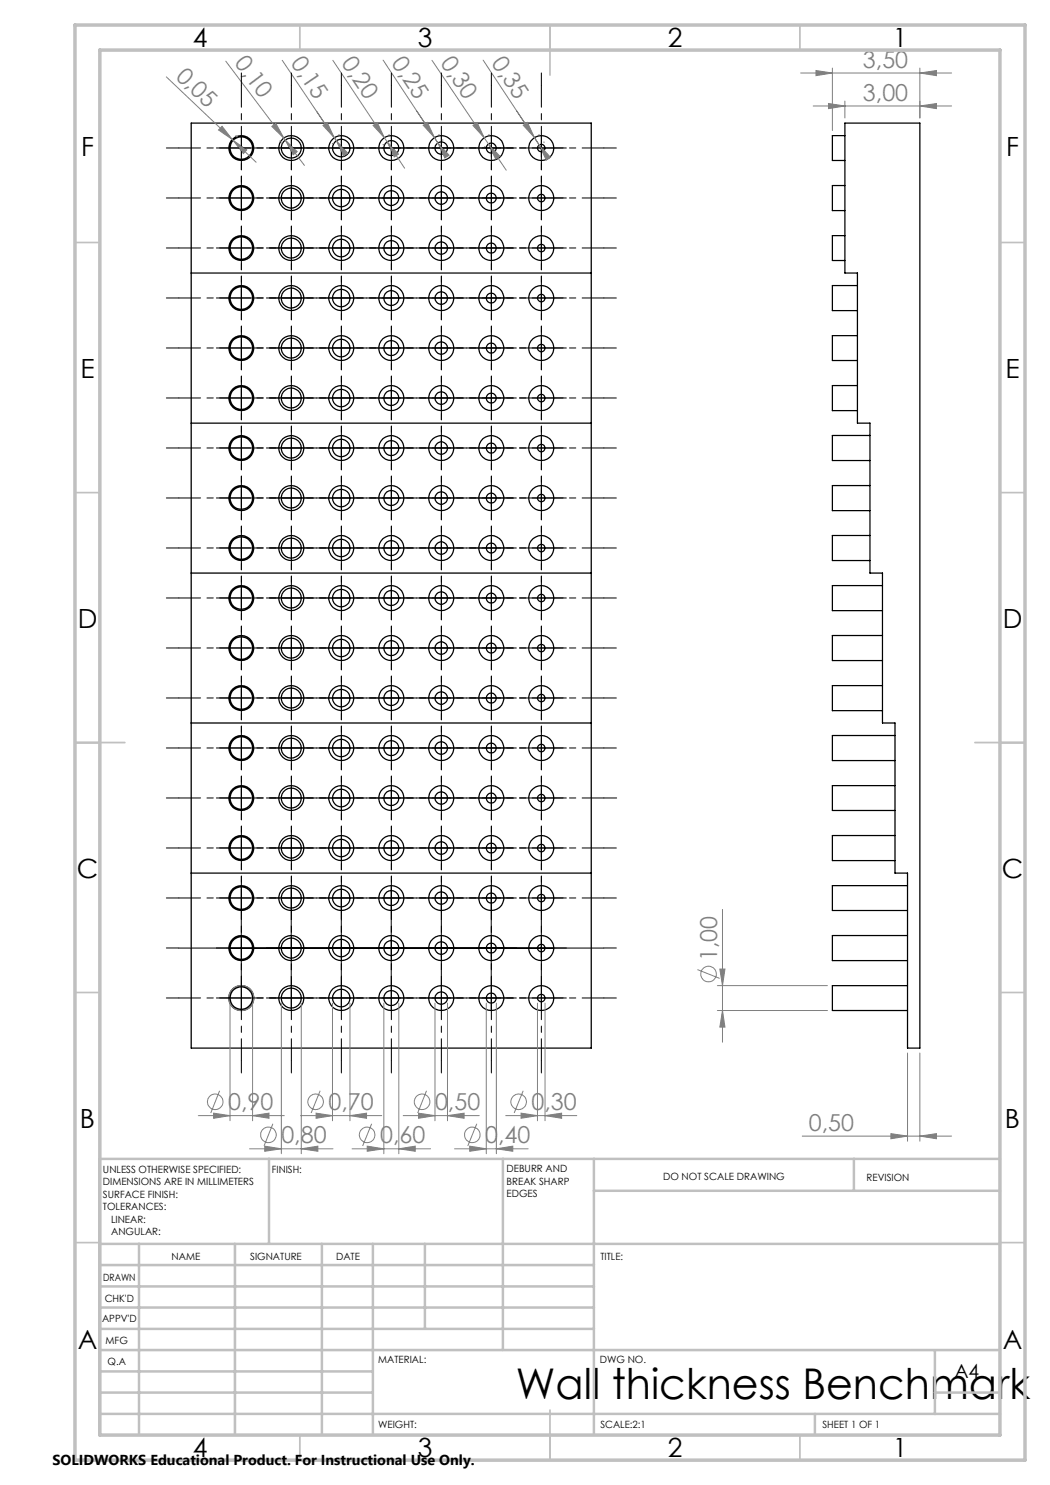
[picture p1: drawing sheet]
<svg xmlns="http://www.w3.org/2000/svg" width="210mm" height="297mm" viewBox="0 0 210 297" stroke-linecap="round" stroke-linejoin="round" font-family="sans-serif">
<g fill="none" stroke="#000" stroke-width=".25">
<path d="M38.2 24.6h80.1v185h-80.1zM169 37.1h-2.5v5h2.5M169 27.1h-2.5v5h2.5M169 24.6h15v185h-2.5v-35h-2.5v-30h-2.5v-30h-2.5v-30h-2.5v-30h-2.5zM38.2 54.6h80.1M169 47.1h-2.5v5h2.5M171.5 57.1h-5v5h5M171.5 67.1h-5v5h5M171.5 77.1h-5v5h5M38.2 84.6h80.1M174 87.1h-7.5v5h7.5M174 97.1h-7.5v5h7.5"/>
<path d="M38.2 114.6h80.1M174 107.1h-7.5v5h7.5M176.5 117.1h-10v5h10M176.5 137.1h-10v5h10M176.5 127.1h-10v5h10M38.2 144.6h80.1M179 157.1h-12.5v5h12.5M179 147.1h-12.5v5h12.5M38.2 174.6h80.1M179 167.1h-12.5v5h12.5M181.5 177.1h-15v5h15M181.5 187.1h-15v5h15"/>
<path d="M181.5 197.1h-15v5h15"/>
<circle cx="48.3" cy="29.6" r="2.49"/>
<circle cx="48.3" cy="39.6" r="2.49"/>
<circle cx="48.3" cy="39.6" r="2.26"/>
<circle cx="48.3" cy="29.6" r="2.26"/>
<circle cx="58.3" cy="29.6" r="2"/>
<circle cx="58.3" cy="39.6" r="1.99"/>
<circle cx="58.3" cy="29.6" r="2.5"/>
<circle cx="58.3" cy="39.6" r="2.5"/>
<circle cx="68.2" cy="39.6" r="1.75"/>
<circle cx="68.2" cy="29.6" r="1.75"/>
<circle cx="68.3" cy="29.6" r="2.49"/>
<circle cx="68.3" cy="39.6" r="2.49"/>
<circle cx="78.3" cy="29.6" r="1.51"/>
<circle cx="78.3" cy="39.6" r="1.5"/>
<circle cx="78.3" cy="29.6" r="2.5"/>
<circle cx="78.3" cy="39.6" r="2.5"/>
<circle cx="88.2" cy="39.6" r="1.25"/>
<circle cx="88.3" cy="39.6" r="2.5"/>
<circle cx="88.3" cy="29.6" r="2.5"/>
<circle cx="88.3" cy="29.6" r="1.24"/>
<circle cx="98.2" cy="29.6" r="2.49"/>
<circle cx="98.2" cy="39.6" r="2.49"/>
<circle cx="98.3" cy="29.6" r="1.02"/>
<circle cx="98.3" cy="39.6" r="1.01"/>
<circle cx="108.3" cy="29.6" r="2.5"/>
<circle cx="108.3" cy="39.6" r="2.5"/>
<circle cx="108.3" cy="29.6" r=".75"/>
<circle cx="108.3" cy="39.6" r=".75"/>
<circle cx="48.3" cy="59.6" r="2.49"/>
<circle cx="48.3" cy="49.6" r="2.49"/>
<circle cx="48.3" cy="59.6" r="2.26"/>
<circle cx="48.3" cy="49.6" r="2.26"/>
<circle cx="58.3" cy="49.6" r="2"/>
<circle cx="58.3" cy="59.6" r="1.99"/>
<circle cx="58.3" cy="59.6" r="2.5"/>
<circle cx="58.3" cy="49.6" r="2.5"/>
<circle cx="68.2" cy="49.6" r="1.75"/>
<circle cx="68.2" cy="59.6" r="1.74"/>
<circle cx="68.3" cy="59.6" r="2.49"/>
<circle cx="68.3" cy="49.6" r="2.49"/>
<circle cx="78.3" cy="49.6" r="1.51"/>
<circle cx="78.3" cy="59.6" r="1.5"/>
<circle cx="78.3" cy="59.6" r="2.5"/>
<circle cx="78.3" cy="49.6" r="2.5"/>
<circle cx="88.2" cy="59.6" r="1.25"/>
<circle cx="88.3" cy="49.6" r="2.5"/>
<circle cx="88.3" cy="59.6" r="2.5"/>
<circle cx="88.3" cy="49.6" r="1.24"/>
<circle cx="98.2" cy="49.6" r="2.49"/>
<circle cx="98.2" cy="59.6" r="2.49"/>
<circle cx="98.3" cy="49.6" r="1.02"/>
<circle cx="98.3" cy="59.6" r="1.01"/>
<circle cx="108.3" cy="49.6" r="2.5"/>
<circle cx="108.3" cy="59.6" r="2.5"/>
<circle cx="108.3" cy="59.6" r=".75"/>
<circle cx="108.3" cy="49.6" r=".75"/>
<circle cx="48.3" cy="79.6" r="2.49"/>
<circle cx="48.3" cy="69.6" r="2.49"/>
<circle cx="48.3" cy="79.6" r="2.26"/>
<circle cx="48.3" cy="69.6" r="2.26"/>
<circle cx="58.3" cy="69.6" r="2"/>
<circle cx="58.3" cy="79.6" r="2"/>
<circle cx="58.3" cy="69.6" r="2.5"/>
<circle cx="58.3" cy="79.6" r="2.5"/>
<circle cx="68.2" cy="69.6" r="1.75"/>
<circle cx="68.2" cy="79.6" r="1.74"/>
<circle cx="68.3" cy="79.6" r="2.49"/>
<circle cx="68.3" cy="69.6" r="2.49"/>
<circle cx="78.3" cy="79.6" r="1.51"/>
<circle cx="78.3" cy="69.6" r="1.51"/>
<circle cx="78.3" cy="79.6" r="2.5"/>
<circle cx="78.3" cy="69.6" r="2.5"/>
<circle cx="88.2" cy="79.6" r="1.25"/>
<circle cx="88.3" cy="79.6" r="2.5"/>
<circle cx="88.3" cy="69.6" r="2.5"/>
<circle cx="88.3" cy="69.6" r="1.24"/>
<circle cx="98.2" cy="79.6" r="2.49"/>
<circle cx="98.2" cy="69.6" r="2.49"/>
<circle cx="98.3" cy="79.6" r="1.01"/>
<circle cx="98.3" cy="69.6" r="1.01"/>
<circle cx="108.3" cy="79.6" r="2.5"/>
<circle cx="108.3" cy="69.6" r="2.5"/>
<circle cx="108.3" cy="79.6" r=".75"/>
<circle cx="108.3" cy="69.6" r=".74"/>
<circle cx="48.3" cy="99.6" r="2.49"/>
<circle cx="48.3" cy="89.6" r="2.49"/>
<circle cx="48.3" cy="99.6" r="2.26"/>
<circle cx="48.3" cy="89.6" r="2.25"/>
<circle cx="58.3" cy="89.6" r="2"/>
<circle cx="58.3" cy="99.6" r="2"/>
<circle cx="58.3" cy="99.6" r="2.5"/>
<circle cx="58.3" cy="89.6" r="2.5"/>
<circle cx="68.2" cy="89.6" r="1.75"/>
<circle cx="68.2" cy="99.6" r="1.74"/>
<circle cx="68.3" cy="89.6" r="2.49"/>
<circle cx="68.3" cy="99.6" r="2.49"/>
<circle cx="78.3" cy="99.6" r="1.51"/>
<circle cx="78.3" cy="89.6" r="1.51"/>
<circle cx="78.3" cy="99.6" r="2.5"/>
<circle cx="78.3" cy="89.6" r="2.5"/>
<circle cx="88.3" cy="99.6" r="2.5"/>
<circle cx="88.3" cy="89.6" r="2.5"/>
<circle cx="88.3" cy="89.6" r="1.24"/>
<circle cx="88.3" cy="99.6" r="1.24"/>
<circle cx="98.2" cy="99.6" r="2.49"/>
<circle cx="98.2" cy="89.6" r="2.49"/>
<circle cx="98.3" cy="89.6" r="1.01"/>
<circle cx="98.3" cy="99.6" r="1.01"/>
<circle cx="108.3" cy="89.6" r="2.5"/>
<circle cx="108.3" cy="99.6" r="2.5"/>
<circle cx="108.3" cy="99.6" r=".75"/>
<circle cx="108.3" cy="89.6" r=".74"/>
<circle cx="48.3" cy="119.6" r="2.5"/>
<circle cx="48.3" cy="109.6" r="2.49"/>
<circle cx="48.3" cy="119.6" r="2.26"/>
<circle cx="48.3" cy="109.6" r="2.25"/>
<circle cx="58.3" cy="109.6" r="2"/>
<circle cx="58.3" cy="119.6" r="2"/>
<circle cx="58.3" cy="119.6" r="2.51"/>
<circle cx="58.3" cy="109.6" r="2.5"/>
<circle cx="68.2" cy="109.6" r="1.75"/>
<circle cx="68.2" cy="119.6" r="1.74"/>
<circle cx="68.3" cy="119.6" r="2.5"/>
<circle cx="68.3" cy="109.6" r="2.49"/>
<circle cx="78.3" cy="119.6" r="1.51"/>
<circle cx="78.3" cy="109.6" r="1.51"/>
<circle cx="78.3" cy="119.6" r="2.51"/>
<circle cx="78.3" cy="109.6" r="2.5"/>
<circle cx="88.2" cy="119.6" r="2.51"/>
<circle cx="88.3" cy="109.6" r="2.5"/>
<circle cx="88.3" cy="109.6" r="1.24"/>
<circle cx="88.3" cy="119.6" r="1.24"/>
<circle cx="98.2" cy="119.6" r="2.5"/>
<circle cx="98.2" cy="109.6" r="2.49"/>
<circle cx="98.3" cy="119.6" r="1.01"/>
<circle cx="98.3" cy="109.6" r="1.01"/>
<circle cx="108.2" cy="119.6" r="2.51"/>
<circle cx="108.3" cy="109.6" r="2.5"/>
<circle cx="108.3" cy="119.6" r=".75"/>
<circle cx="108.3" cy="109.6" r=".74"/>
<circle cx="48.3" cy="139.6" r="2.5"/>
<circle cx="48.3" cy="129.6" r="2.49"/>
<circle cx="48.3" cy="129.6" r="2.26"/>
<circle cx="48.3" cy="139.6" r="2.26"/>
<circle cx="58.3" cy="129.6" r="2"/>
<circle cx="58.3" cy="139.6" r="2"/>
<circle cx="58.3" cy="139.6" r="2.51"/>
<circle cx="58.3" cy="129.6" r="2.5"/>
<circle cx="68.2" cy="129.6" r="1.75"/>
<circle cx="68.2" cy="139.6" r="1.74"/>
<circle cx="68.3" cy="139.6" r="2.5"/>
<circle cx="68.3" cy="129.6" r="2.49"/>
<circle cx="78.3" cy="139.6" r="1.51"/>
<circle cx="78.3" cy="129.6" r="1.51"/>
<circle cx="78.3" cy="139.6" r="2.51"/>
<circle cx="78.3" cy="129.6" r="2.5"/>
<circle cx="88.2" cy="139.6" r="2.51"/>
<circle cx="88.3" cy="129.6" r="2.5"/>
<circle cx="88.3" cy="129.6" r="1.24"/>
<circle cx="88.3" cy="139.6" r="1.24"/>
<circle cx="98.2" cy="139.6" r="2.5"/>
<circle cx="98.2" cy="129.6" r="2.49"/>
<circle cx="98.3" cy="139.6" r="1.02"/>
<circle cx="98.3" cy="129.6" r="1.01"/>
<circle cx="108.2" cy="139.6" r="2.51"/>
<circle cx="108.3" cy="129.6" r="2.5"/>
<circle cx="108.3" cy="139.6" r=".75"/>
<circle cx="108.3" cy="129.6" r=".74"/>
<circle cx="48.3" cy="149.6" r="2.49"/>
<circle cx="48.3" cy="159.6" r="2.49"/>
<circle cx="48.3" cy="149.6" r="2.26"/>
<circle cx="48.3" cy="159.6" r="2.26"/>
<circle cx="58.3" cy="159.6" r="2"/>
<circle cx="58.3" cy="149.6" r="1.99"/>
<circle cx="58.3" cy="149.6" r="2.5"/>
<circle cx="58.3" cy="159.6" r="2.5"/>
<circle cx="68.2" cy="149.6" r="1.75"/>
<circle cx="68.2" cy="159.6" r="1.75"/>
<circle cx="68.3" cy="149.6" r="2.49"/>
<circle cx="68.3" cy="159.6" r="2.49"/>
<circle cx="78.3" cy="159.6" r="1.51"/>
<circle cx="78.3" cy="149.6" r="1.51"/>
<circle cx="78.3" cy="149.6" r="2.5"/>
<circle cx="78.3" cy="159.6" r="2.5"/>
<circle cx="88.2" cy="149.6" r="1.25"/>
<circle cx="88.3" cy="149.6" r="2.5"/>
<circle cx="88.3" cy="159.6" r="2.5"/>
<circle cx="88.3" cy="159.6" r="1.24"/>
<circle cx="98.2" cy="149.6" r="2.49"/>
<circle cx="98.2" cy="159.6" r="2.49"/>
<circle cx="98.3" cy="159.6" r="1.02"/>
<circle cx="98.3" cy="149.6" r="1.01"/>
<circle cx="108.3" cy="149.6" r="2.5"/>
<circle cx="108.3" cy="159.6" r="2.5"/>
<circle cx="108.3" cy="149.6" r=".75"/>
<circle cx="108.3" cy="159.6" r=".75"/>
<circle cx="48.3" cy="179.6" r="2.49"/>
<circle cx="48.3" cy="169.6" r="2.49"/>
<circle cx="48.3" cy="169.6" r="2.26"/>
<circle cx="48.3" cy="179.6" r="2.26"/>
<circle cx="58.3" cy="179.6" r="2"/>
<circle cx="58.3" cy="169.6" r="1.99"/>
<circle cx="58.3" cy="179.6" r="2.5"/>
<circle cx="58.3" cy="169.6" r="2.5"/>
<circle cx="68.2" cy="169.6" r="1.75"/>
<circle cx="68.2" cy="179.6" r="1.75"/>
<circle cx="68.3" cy="179.6" r="2.49"/>
<circle cx="68.3" cy="169.6" r="2.49"/>
<circle cx="78.3" cy="179.6" r="1.51"/>
<circle cx="78.3" cy="169.6" r="1.5"/>
<circle cx="78.3" cy="179.6" r="2.5"/>
<circle cx="78.3" cy="169.6" r="2.5"/>
<circle cx="88.2" cy="169.6" r="1.25"/>
<circle cx="88.3" cy="179.6" r="2.5"/>
<circle cx="88.3" cy="169.6" r="2.5"/>
<circle cx="88.3" cy="179.6" r="1.24"/>
<circle cx="98.2" cy="179.6" r="2.49"/>
<circle cx="98.2" cy="169.6" r="2.49"/>
<circle cx="98.3" cy="179.6" r="1.02"/>
<circle cx="98.3" cy="169.6" r="1.01"/>
<circle cx="108.3" cy="179.6" r="2.5"/>
<circle cx="108.3" cy="169.6" r="2.5"/>
<circle cx="108.3" cy="169.6" r=".75"/>
<circle cx="108.3" cy="179.6" r=".75"/>
<circle cx="48.3" cy="189.6" r="2.49"/>
<circle cx="48.3" cy="199.6" r="2.49"/>
<circle cx="48.3" cy="189.6" r="2.26"/>
<circle cx="48.3" cy="199.6" r="2.26"/>
<circle cx="58.3" cy="199.6" r="2"/>
<circle cx="58.3" cy="189.6" r="1.99"/>
<circle cx="58.3" cy="189.6" r="2.5"/>
<circle cx="58.3" cy="199.6" r="2.5"/>
<circle cx="68.2" cy="199.6" r="1.75"/>
<circle cx="68.2" cy="189.6" r="1.74"/>
<circle cx="68.3" cy="189.6" r="2.49"/>
<circle cx="68.3" cy="199.6" r="2.49"/>
<circle cx="78.3" cy="199.6" r="1.51"/>
<circle cx="78.3" cy="189.6" r="1.5"/>
<circle cx="78.3" cy="189.6" r="2.5"/>
<circle cx="78.3" cy="199.6" r="2.5"/>
<circle cx="88.2" cy="189.6" r="1.25"/>
<circle cx="88.3" cy="189.6" r="2.5"/>
<circle cx="88.3" cy="199.6" r="2.5"/>
<circle cx="88.3" cy="199.6" r="1.24"/>
<circle cx="98.2" cy="189.6" r="2.49"/>
<circle cx="98.2" cy="199.6" r="2.49"/>
<circle cx="98.3" cy="199.6" r="1.02"/>
<circle cx="98.3" cy="189.6" r="1.01"/>
<circle cx="108.3" cy="189.6" r="2.5"/>
<circle cx="108.3" cy="199.6" r="2.5"/>
<circle cx="108.3" cy="189.6" r=".75"/>
<circle cx="108.3" cy="199.6" r=".74"/>
</g>
<g fill="none" stroke="#808080" stroke-width=".2">
<path d="M33.3 15.4l13.2 12.5M45.2 12.2l11.6 15.4M56.4 12.1l10.9 16M66.6 12.1l10.3 15.4M76.6 12l11 16.6M86.4 12.1l10.4 15.4M96.6 12l11.2 17M160.1 14.6h30.2M163.2 14.1l3.3 .5-3.3 .5zM166.5 13.6v12.5M184 14.6l3.3-.5v1zM184 13.6v10"/>
<path d="M44.4 25.3l2.1 2.6-2.8-1.9zM46.5 27.9l.1 .2M46.6 28.1l2.8 1.9-.7 .7zM46.6 28.1l4.6 4.4M47.1 27.2h.1M47.3 27.3h.1M54.4 25.3l.8-.6 1.6 2.9zM56 28.2h.1M56.3 28.6h.1M56.8 27.6l.2 .4M57 28l2.4 2.3-.8 .7zM57 28l3.9 5.1"/>
<path d="M63.3 22.3l3.6 5.2M64.6 25.1l.8-.6 1.5 3zM66.5 28.7h.1M66.9 27.5l.4 .6M67.3 28.1l2.2 2.5-.8 .6zM67.7 27h.1M74.6 25.1l.9-.6 1.4 3zM76.6 28.9h.1M76.9 27.5l.5 .9M77.4 28.4l2.3 2.4-.9 .6zM77.4 28.4l3.5 5.3M77.7 27h.1"/>
<path d="M83.4 22.2l3.5 5.3M84.6 25l.9-.5 1.4 3zM86.9 27.5l.7 1.1M87.6 28.6l2.2 2.4-.8 .6zM87.7 27h.1M88.4 28h.1M94.6 25.1l.8-.6 1.4 3zM96.8 27.5l.9 1.3M96.9 29.3h.1M97.7 28.8l2.3 2.5-.9 .5zM97.7 28.8l3.5 5.2M97.7 27h.1"/>
<path d="M103.4 22.2l3.5 5.3M104.6 25l.9-.5 1.4 3zM106.9 27.5l.9 1.5M107.7 27h.1M107.8 29l2.3 2.5-.8 .5zM108.7 28.4h.1M162.6 21.2h27.7M165.7 20.7l3.3 .5-3.3 .5zM169 20.2v3.4M184 21.2l3.3-.5v1zM139.5 193.9l4.4 1.8M143.5 197.1h22"/>
<path d="M144 193.8h1l-.5 3.3zM144.5 181.9v26.6M43.9 218.2l-1.7 4.4M46 200.6v23.6M50.5 200.6v23.6M56.3 200.6v30.1M60.3 200.6v30.1M64 218.2l-1.8 4.4M66.5 200.6v23.6M70 200.6v23.6M76.8 200.6v30.1M79.8 200.6v30.1"/>
<path d="M85.3 218.2l-1.8 4.4M87 200.6v23.6M89.5 200.6v23.6M97.3 200.6v30.1M99.3 200.6v30.1M104.6 218.2l-1.8 4.4M107.5 200.6v23.6M109 200.6v23.6M143.5 202.1h22M144.5 202.1l.5 3.3h-1zM181.5 210.6v17.6M184 210.6v17.6"/>
<path d="M39.7 223.1h17.2M42.7 222.6l3.3 .5-3.3 .6zM49.9 229.8h16.7M50.5 223.1l3.3-.5v1.1zM53 229.2l3.3 .6-3.3 .5zM54.6 224.8l-1.8 4.4M60.1 223.1h16.2M60.3 229.8l3.3-.6v1.1zM63.2 222.6l3.3 .5-3.3 .6zM70 223.1l3.3-.5v1.1zM70.4 229.8h15.7M73.4 229.2l3.4 .6-3.4 .5z"/>
<path d="M74.3 224.8l-1.8 4.4M79.8 229.8l3.2-.6v1.1zM80.6 223.1h15.2M83.7 222.6l3.3 .5-3.3 .6zM89.5 223.1l3.3-.5v1.1zM90.9 229.8h14.7M93.9 229.2l3.4 .6-3.4 .5zM95.4 224.8l-1.8 4.4M99.3 229.8l3.3-.6v1.1zM101.1 223.1h14.3M104.2 222.6l3.3 .5-3.3 .6zM109 223.1l3.3-.5v1.1z"/>
<path d="M160.4 227.2h29.9M178.2 226.7l3.3 .5-3.3 .5zM184 227.2l3.3-.5v1z"/>
<circle cx="141.7" cy="194.8" r="1.55"/>
<circle cx="43" cy="220.4" r="1.55"/>
<circle cx="53.7" cy="227" r="1.55"/>
<circle cx="63.1" cy="220.4" r="1.55"/>
<circle cx="73.4" cy="227" r="1.55"/>
<circle cx="84.4" cy="220.4" r="1.55"/>
<circle cx="94.5" cy="227" r="1.55"/>
<circle cx="103.8" cy="220.4" r="1.55"/>
</g>
<circle cx="48.3" cy="199.6" r="2.49" fill="none" stroke="#808080" stroke-width=".25"/>
<g fill="none" stroke="#c0c0c0" stroke-width=".35">
<path d="M60 5v5M110 5v10M160 5v5M15 48.5h5M200 48.5h5M15 98.5h5M200 98.5h5M15 148.5h10M195 148.5h10M15 198.5h5M200 198.5h5M15 248.5h5"/>
<path d="M200 248.5h5M60 287v5M110 282v10M160 287v5"/>
</g>
<g fill="none" stroke="#c0c0c0" stroke-width=".5">
<path d="M53.8 231.8v17M100.6 231.8v38.2M118.8 231.8v55.2M118.8 238.2h81.2M170.8 231.8v6.4M200 231.8h-180v55.2M20 248.8h180M20 257.3h98.8M20 253h98.8M27.8 248.8v38.2M47 248.8v38.2M64.4 248.8v38.2"/>
<path d="M74.6 248.8v38.2M85 248.8v17M20 265.8h98.8M20 261.5h98.8M20 278.5h54.6M20 274.3h54.6M20 270h180M187 278.5h13M187 270v12.8M20 282.8h180M163 282.8v4.2"/>
</g>
<path d="M15 5h190v287h-190zM20 10h180v277h-180z" fill="none" stroke="#c0c0c0" stroke-width=".7"/>
<g fill="none" stroke="#000" stroke-width=".2" stroke-dasharray="15.2 1.3 1.3 1.3">
<path d="M48.3 17.1v-2.5M58.3 17.1v-2.5M68.3 17.1v-2.5M78.3 17.1v-2.5M88.3 17.1v-2.5M98.3 17.1v-2.5M108.3 17.1v-2.5M35.8 39.6h-2.5M35.8 29.6h-2.5M45.8 39.6h-2.5M45.8 29.6h-2.5M55.8 39.6h-2.5"/>
<path d="M55.8 29.6h-2.5M60.8 39.6h2.5M60.8 29.6h2.5M65.8 39.6h-2.5M65.8 29.6h-2.5M70.8 39.6h2.5M70.8 29.6h2.5M75.8 39.6h-2.5M75.8 29.6h-2.5M80.8 39.6h2.5M80.8 29.6h2.5M85.8 39.6h-2.5"/>
<path d="M85.8 29.6h-2.5M90.8 39.6h2.5M90.8 29.6h2.5M95.8 39.6h-2.5M95.8 29.6h-2.5M100.8 39.6h2.5M100.8 29.6h2.5M110.8 39.6h2.5M110.8 29.6h2.5M120.8 39.6h2.5M120.8 29.6h2.5M35.8 59.6h-2.5"/>
<path d="M35.8 49.6h-2.5M45.8 59.6h-2.5M45.8 49.6h-2.5M55.8 59.6h-2.5M55.8 49.6h-2.5M60.8 59.6h2.5M60.8 49.6h2.5M65.8 59.6h-2.5M65.8 49.6h-2.5M70.8 59.6h2.5M70.8 49.6h2.5M75.8 59.6h-2.5"/>
<path d="M75.8 49.6h-2.5M80.8 59.6h2.5M80.8 49.6h2.5M85.8 59.6h-2.5M85.8 49.6h-2.5M90.8 59.6h2.5M90.8 49.6h2.5M95.8 59.6h-2.5M95.8 49.6h-2.5M100.8 59.6h2.5M100.8 49.6h2.5M110.8 59.6h2.5"/>
<path d="M110.8 49.6h2.5M120.8 59.6h2.5M120.8 49.6h2.5M35.8 79.6h-2.5M35.8 69.6h-2.5M45.8 79.6h-2.5M45.8 69.6h-2.5M55.8 79.6h-2.5M55.8 69.6h-2.5M60.8 79.6h2.5M60.8 69.6h2.5M65.8 79.6h-2.5"/>
<path d="M65.8 69.6h-2.5M70.8 79.6h2.5M70.8 69.6h2.5M75.8 79.6h-2.5M75.8 69.6h-2.5M80.8 79.6h2.5M80.8 69.6h2.5M85.8 79.6h-2.5M85.8 69.6h-2.5M90.8 79.6h2.5M90.8 69.6h2.5M95.8 79.6h-2.5"/>
<path d="M95.8 69.6h-2.5M100.8 79.6h2.5M100.8 69.6h2.5M110.8 79.6h2.5M110.8 69.6h2.5M120.8 79.6h2.5M120.8 69.6h2.5M35.8 99.6h-2.5M35.8 89.6h-2.5M45.8 99.6h-2.5M45.8 89.6h-2.5M55.8 99.6h-2.5"/>
<path d="M55.8 89.6h-2.5M60.8 99.6h2.5M60.8 89.6h2.5M65.8 99.6h-2.5M65.8 89.6h-2.5M70.8 99.6h2.5M70.8 89.6h2.5M75.8 99.6h-2.5M75.8 89.6h-2.5M80.8 99.6h2.5M80.8 89.6h2.5M85.8 99.6h-2.5"/>
<path d="M85.8 89.6h-2.5M90.8 99.6h2.5M90.8 89.6h2.5M95.8 99.6h-2.5M95.8 89.6h-2.5M100.8 99.6h2.5M100.8 89.6h2.5M110.8 99.6h2.5M110.8 89.6h2.5M120.8 99.6h2.5M120.8 89.6h2.5M35.8 119.6h-2.5"/>
<path d="M35.8 109.6h-2.5M45.8 119.6h-2.5M45.8 109.6h-2.5M55.8 119.6h-2.5M55.8 109.6h-2.5M60.8 119.6h2.5M60.8 109.6h2.5M65.8 119.6h-2.5M65.8 109.6h-2.5M70.8 119.6h2.5M70.8 109.6h2.5M75.8 119.6h-2.5"/>
<path d="M75.8 109.6h-2.5M80.8 119.6h2.5M80.8 109.6h2.5M85.8 119.6h-2.5M85.8 109.6h-2.5M90.8 119.6h2.5M90.8 109.6h2.5M95.8 119.6h-2.5M95.8 109.6h-2.5M100.8 119.6h2.5M100.8 109.6h2.5M110.8 119.6h2.5"/>
<path d="M110.8 109.6h2.5M120.8 119.6h2.5M120.8 109.6h2.5M35.8 139.6h-2.5M35.8 129.6h-2.5M45.8 139.6h-2.5M45.8 129.6h-2.5M55.8 139.6h-2.5M55.8 129.6h-2.5M60.8 139.6h2.5M60.8 129.6h2.5M65.8 139.6h-2.5"/>
<path d="M65.8 129.6h-2.5M70.8 139.6h2.5M70.8 129.6h2.5M75.8 139.6h-2.5M75.8 129.6h-2.5M80.8 139.6h2.5M80.8 129.6h2.5M85.8 139.6h-2.5M85.8 129.6h-2.5M90.8 139.6h2.5M90.8 129.6h2.5M95.8 139.6h-2.5"/>
<path d="M95.8 129.6h-2.5M100.8 139.6h2.5M100.8 129.6h2.5M110.8 139.6h2.5M110.8 129.6h2.5M120.8 139.6h2.5M120.8 129.6h2.5M35.8 159.6h-2.5M35.8 149.6h-2.5M45.8 159.6h-2.5M45.8 149.6h-2.5M55.8 159.6h-2.5"/>
<path d="M55.8 149.6h-2.5M60.8 159.6h2.5M60.8 149.6h2.5M65.8 159.6h-2.5M65.8 149.6h-2.5M70.8 159.6h2.5M70.8 149.6h2.5M75.8 159.6h-2.5M75.8 149.6h-2.5M80.8 159.6h2.5M80.8 149.6h2.5M85.8 159.6h-2.5"/>
<path d="M85.8 149.6h-2.5M90.8 159.6h2.5M90.8 149.6h2.5M95.8 159.6h-2.5M95.8 149.6h-2.5M100.8 159.6h2.5M100.8 149.6h2.5M110.8 159.6h2.5M110.8 149.6h2.5M120.8 159.6h2.5M120.8 149.6h2.5M35.8 179.6h-2.5"/>
<path d="M35.8 169.6h-2.5M45.8 179.6h-2.5M45.8 169.6h-2.5M55.8 179.6h-2.5M55.8 169.6h-2.5M60.8 179.6h2.5M60.8 169.6h2.5M65.8 179.6h-2.5M65.8 169.6h-2.5M70.8 179.6h2.5M70.8 169.6h2.5M75.8 179.6h-2.5"/>
<path d="M75.8 169.6h-2.5M80.8 179.6h2.5M80.8 169.6h2.5M85.8 179.6h-2.5M85.8 169.6h-2.5M90.8 179.6h2.5M90.8 169.6h2.5M95.8 179.6h-2.5M95.8 169.6h-2.5M100.8 179.6h2.5M100.8 169.6h2.5M110.8 179.6h2.5"/>
<path d="M110.8 169.6h2.5M120.8 179.6h2.5M120.8 169.6h2.5M35.8 189.6h-2.5M35.8 199.6h-2.5M45.8 189.6h-2.5M45.8 199.6h-2.5M55.8 189.6h-2.5M55.8 199.6h-2.5M60.8 189.6h2.5M60.8 199.6h2.5M65.8 189.6h-2.5"/>
<path d="M65.8 199.6h-2.5M70.8 189.6h2.5M70.8 199.6h2.5M75.8 189.6h-2.5M75.8 199.6h-2.5M80.8 189.6h2.5M80.8 199.6h2.5M85.8 189.6h-2.5M85.8 199.6h-2.5M90.8 189.6h2.5M90.8 199.6h2.5M95.8 189.6h-2.5"/>
<path d="M95.8 199.6h-2.5M100.8 189.6h2.5M100.8 199.6h2.5M110.8 189.6h2.5M110.8 199.6h2.5M120.8 189.6h2.5M120.8 199.6h2.5M48.3 212.1v2.5M58.3 212.1v2.5M68.3 212.1v2.5M78.3 212.1v2.5M88.3 212.1v2.5"/>
<path d="M98.3 212.1v2.5M108.3 212.1v2.5"/>
</g>
<g fill="none" stroke="#000" stroke-width=".2" stroke-dasharray="15.2 1.3 1.3 1.3" stroke-dashoffset="10.9">
<path d="M48.3 39.6v-12.5M48.3 39.6h-12.5M48.3 39.6v12.5M48.3 39.6h12.5M48.3 29.6v-12.5M48.3 29.6h-12.5M48.3 29.6v12.5M48.3 29.6h12.5M58.3 39.6v-12.5M58.3 39.6h-12.5M58.3 39.6v12.5M58.3 39.6h12.5"/>
<path d="M58.3 29.6v-12.5M58.3 29.6h-12.5M58.3 29.6v12.5M58.3 29.6h12.5M68.3 39.6v-12.5M68.3 39.6h-12.5M68.3 39.6v12.5M68.3 39.6h12.5M68.3 29.6v-12.5M68.3 29.6h-12.5M68.3 29.6v12.5M68.3 29.6h12.5"/>
<path d="M78.3 39.6v-12.5M78.3 39.6h-12.5M78.3 39.6v12.5M78.3 39.6h12.5M78.3 29.6v-12.5M78.3 29.6h-12.5M78.3 29.6v12.5M78.3 29.6h12.5M88.3 39.6v-12.5M88.3 39.6h-12.5M88.3 39.6v12.5M88.3 39.6h12.5"/>
<path d="M88.3 29.6v-12.5M88.3 29.6h-12.5M88.3 29.6v12.5M88.3 29.6h12.5M98.3 39.6v-12.5M98.3 39.6h-12.5M98.3 39.6v12.5M98.3 39.6h12.5M98.3 29.6v-12.5M98.3 29.6h-12.5M98.3 29.6v12.5M98.3 29.6h12.5"/>
<path d="M108.3 39.6v-12.5M108.3 39.6h-12.5M108.3 39.6v12.5M108.3 39.6h12.5M108.3 29.6v-12.5M108.3 29.6h-12.5M108.3 29.6v12.5M108.3 29.6h12.5M48.3 59.6v-12.5M48.3 59.6h-12.5M48.3 59.6v12.5M48.3 59.6h12.5"/>
<path d="M48.3 49.6v-12.5M48.3 49.6h-12.5M48.3 49.6v12.5M48.3 49.6h12.5M58.3 59.6v-12.5M58.3 59.6h-12.5M58.3 59.6v12.5M58.3 59.6h12.5M58.3 49.6v-12.5M58.3 49.6h-12.5M58.3 49.6v12.5M58.3 49.6h12.5"/>
<path d="M68.3 59.6v-12.5M68.3 59.6h-12.5M68.3 59.6v12.5M68.3 59.6h12.5M68.3 49.6v-12.5M68.3 49.6h-12.5M68.3 49.6v12.5M68.3 49.6h12.5M78.3 59.6v-12.5M78.3 59.6h-12.5M78.3 59.6v12.5M78.3 59.6h12.5"/>
<path d="M78.3 49.6v-12.5M78.3 49.6h-12.5M78.3 49.6v12.5M78.3 49.6h12.5M88.3 59.6v-12.5M88.3 59.6h-12.5M88.3 59.6v12.5M88.3 59.6h12.5M88.3 49.6v-12.5M88.3 49.6h-12.5M88.3 49.6v12.5M88.3 49.6h12.5"/>
<path d="M98.3 59.6v-12.5M98.3 59.6h-12.5M98.3 59.6v12.5M98.3 59.6h12.5M98.3 49.6v-12.5M98.3 49.6h-12.5M98.3 49.6v12.5M98.3 49.6h12.5M108.3 59.6v-12.5M108.3 59.6h-12.5M108.3 59.6v12.5M108.3 59.6h12.5"/>
<path d="M108.3 49.6v-12.5M108.3 49.6h-12.5M108.3 49.6v12.5M108.3 49.6h12.5M48.3 79.6v-12.5M48.3 79.6h-12.5M48.3 79.6v12.5M48.3 79.6h12.5M48.3 69.6v-12.5M48.3 69.6h-12.5M48.3 69.6v12.5M48.3 69.6h12.5"/>
<path d="M58.3 79.6v-12.5M58.3 79.6h-12.5M58.3 79.6v12.5M58.3 79.6h12.5M58.3 69.6v-12.5M58.3 69.6h-12.5M58.3 69.6v12.5M58.3 69.6h12.5M68.3 79.6v-12.5M68.3 79.6h-12.5M68.3 79.6v12.5M68.3 79.6h12.5"/>
<path d="M68.3 69.6v-12.5M68.3 69.6h-12.5M68.3 69.6v12.5M68.3 69.6h12.5M78.3 79.6v-12.5M78.3 79.6h-12.5M78.3 79.6v12.5M78.3 79.6h12.5M78.3 69.6v-12.5M78.3 69.6h-12.5M78.3 69.6v12.5M78.3 69.6h12.5"/>
<path d="M88.3 79.6v-12.5M88.3 79.6h-12.5M88.3 79.6v12.5M88.3 79.6h12.5M88.3 69.6v-12.5M88.3 69.6h-12.5M88.3 69.6v12.5M88.3 69.6h12.5M98.3 79.6v-12.5M98.3 79.6h-12.5M98.3 79.6v12.5M98.3 79.6h12.5"/>
<path d="M98.3 69.6v-12.5M98.3 69.6h-12.5M98.3 69.6v12.5M98.3 69.6h12.5M108.3 79.6v-12.5M108.3 79.6h-12.5M108.3 79.6v12.5M108.3 79.6h12.5M108.3 69.6v-12.5M108.3 69.6h-12.5M108.3 69.6v12.5M108.3 69.6h12.5"/>
<path d="M48.3 99.6v-12.5M48.3 99.6h-12.5M48.3 99.6v12.5M48.3 99.6h12.5M48.3 89.6v-12.5M48.3 89.6h-12.5M48.3 89.6v12.5M48.3 89.6h12.5M58.3 99.6v-12.5M58.3 99.6h-12.5M58.3 99.6v12.5M58.3 99.6h12.5"/>
<path d="M58.3 89.6v-12.5M58.3 89.6h-12.5M58.3 89.6v12.5M58.3 89.6h12.5M68.3 99.6v-12.5M68.3 99.6h-12.5M68.3 99.6v12.5M68.3 99.6h12.5M68.3 89.6v-12.5M68.3 89.6h-12.5M68.3 89.6v12.5M68.3 89.6h12.5"/>
<path d="M78.3 99.6v-12.5M78.3 99.6h-12.5M78.3 99.6v12.5M78.3 99.6h12.5M78.3 89.6v-12.5M78.3 89.6h-12.5M78.3 89.6v12.5M78.3 89.6h12.5M88.3 99.6v-12.5M88.3 99.6h-12.5M88.3 99.6v12.5M88.3 99.6h12.5"/>
<path d="M88.3 89.6v-12.5M88.3 89.6h-12.5M88.3 89.6v12.5M88.3 89.6h12.5M98.3 99.6v-12.5M98.3 99.6h-12.5M98.3 99.6v12.5M98.3 99.6h12.5M98.3 89.6v-12.5M98.3 89.6h-12.5M98.3 89.6v12.5M98.3 89.6h12.5"/>
<path d="M108.3 99.6v-12.5M108.3 99.6h-12.5M108.3 99.6v12.5M108.3 99.6h12.5M108.3 89.6v-12.5M108.3 89.6h-12.5M108.3 89.6v12.5M108.3 89.6h12.5M48.3 119.6v-12.5M48.3 119.6h-12.5M48.3 119.6v12.5M48.3 119.6h12.5"/>
<path d="M48.3 109.6v-12.5M48.3 109.6h-12.5M48.3 109.6v12.5M48.3 109.6h12.5M58.3 119.6v-12.5M58.3 119.6h-12.5M58.3 119.6v12.5M58.3 119.6h12.5M58.3 109.6v-12.5M58.3 109.6h-12.5M58.3 109.6v12.5M58.3 109.6h12.5"/>
<path d="M68.3 119.6v-12.5M68.3 119.6h-12.5M68.3 119.6v12.5M68.3 119.6h12.5M68.3 109.6v-12.5M68.3 109.6h-12.5M68.3 109.6v12.5M68.3 109.6h12.5M78.3 119.6v-12.5M78.3 119.6h-12.5M78.3 119.6v12.5M78.3 119.6h12.5"/>
<path d="M78.3 109.6v-12.5M78.3 109.6h-12.5M78.3 109.6v12.5M78.3 109.6h12.5M88.3 119.6v-12.5M88.3 119.6h-12.5M88.3 119.6v12.5M88.3 119.6h12.5M88.3 109.6v-12.5M88.3 109.6h-12.5M88.3 109.6v12.5M88.3 109.6h12.5"/>
<path d="M98.3 119.6v-12.5M98.3 119.6h-12.5M98.3 119.6v12.5M98.3 119.6h12.5M98.3 109.6v-12.5M98.3 109.6h-12.5M98.3 109.6v12.5M98.3 109.6h12.5M108.3 119.6v-12.5M108.3 119.6h-12.5M108.3 119.6v12.5M108.3 119.6h12.5"/>
<path d="M108.3 109.6v-12.5M108.3 109.6h-12.5M108.3 109.6v12.5M108.3 109.6h12.5M48.3 139.6v-12.5M48.3 139.6h-12.5M48.3 139.6v12.5M48.3 139.6h12.5M48.3 129.6v-12.5M48.3 129.6h-12.5M48.3 129.6v12.5M48.3 129.6h12.5"/>
<path d="M58.3 139.6v-12.5M58.3 139.6h-12.5M58.3 139.6v12.5M58.3 139.6h12.5M58.3 129.6v-12.5M58.3 129.6h-12.5M58.3 129.6v12.5M58.3 129.6h12.5M68.3 139.6v-12.5M68.3 139.6h-12.5M68.3 139.6v12.5M68.3 139.6h12.5"/>
<path d="M68.3 129.6v-12.5M68.3 129.6h-12.5M68.3 129.6v12.5M68.3 129.6h12.5M78.3 139.6v-12.5M78.3 139.6h-12.5M78.3 139.6v12.5M78.3 139.6h12.5M78.3 129.6v-12.5M78.3 129.6h-12.5M78.3 129.6v12.5M78.3 129.6h12.5"/>
<path d="M88.3 139.6v-12.5M88.3 139.6h-12.5M88.3 139.6v12.5M88.3 139.6h12.5M88.3 129.6v-12.5M88.3 129.6h-12.5M88.3 129.6v12.5M88.3 129.6h12.5M98.3 139.6v-12.5M98.3 139.6h-12.5M98.3 139.6v12.5M98.3 139.6h12.5"/>
<path d="M98.3 129.6v-12.5M98.3 129.6h-12.5M98.3 129.6v12.5M98.3 129.6h12.5M108.3 139.6v-12.5M108.3 139.6h-12.5M108.3 139.6v12.5M108.3 139.6h12.5M108.3 129.6v-12.5M108.3 129.6h-12.5M108.3 129.6v12.5M108.3 129.6h12.5"/>
<path d="M48.3 159.6v-12.5M48.3 159.6h-12.5M48.3 159.6v12.5M48.3 159.6h12.5M48.3 149.6v-12.5M48.3 149.6h-12.5M48.3 149.6v12.5M48.3 149.6h12.5M58.3 159.6v-12.5M58.3 159.6h-12.5M58.3 159.6v12.5M58.3 159.6h12.5"/>
<path d="M58.3 149.6v-12.5M58.3 149.6h-12.5M58.3 149.6v12.5M58.3 149.6h12.5M68.3 159.6v-12.5M68.3 159.6h-12.5M68.3 159.6v12.5M68.3 159.6h12.5M68.3 149.6v-12.5M68.3 149.6h-12.5M68.3 149.6v12.5M68.3 149.6h12.5"/>
<path d="M78.3 159.6v-12.5M78.3 159.6h-12.5M78.3 159.6v12.5M78.3 159.6h12.5M78.3 149.6v-12.5M78.3 149.6h-12.5M78.3 149.6v12.5M78.3 149.6h12.5M88.3 159.6v-12.5M88.3 159.6h-12.5M88.3 159.6v12.5M88.3 159.6h12.5"/>
<path d="M88.3 149.6v-12.5M88.3 149.6h-12.5M88.3 149.6v12.5M88.3 149.6h12.5M98.3 159.6v-12.5M98.3 159.6h-12.5M98.3 159.6v12.5M98.3 159.6h12.5M98.3 149.6v-12.5M98.3 149.6h-12.5M98.3 149.6v12.5M98.3 149.6h12.5"/>
<path d="M108.3 159.6v-12.5M108.3 159.6h-12.5M108.3 159.6v12.5M108.3 159.6h12.5M108.3 149.6v-12.5M108.3 149.6h-12.5M108.3 149.6v12.5M108.3 149.6h12.5M48.3 179.6v-12.5M48.3 179.6h-12.5M48.3 179.6v12.5M48.3 179.6h12.5"/>
<path d="M48.3 169.6v-12.5M48.3 169.6h-12.5M48.3 169.6v12.5M48.3 169.6h12.5M58.3 179.6v-12.5M58.3 179.6h-12.5M58.3 179.6v12.5M58.3 179.6h12.5M58.3 169.6v-12.5M58.3 169.6h-12.5M58.3 169.6v12.5M58.3 169.6h12.5"/>
<path d="M68.3 179.6v-12.5M68.3 179.6h-12.5M68.3 179.6v12.5M68.3 179.6h12.5M68.3 169.6v-12.5M68.3 169.6h-12.5M68.3 169.6v12.5M68.3 169.6h12.5M78.3 179.6v-12.5M78.3 179.6h-12.5M78.3 179.6v12.5M78.3 179.6h12.5"/>
<path d="M78.3 169.6v-12.5M78.3 169.6h-12.5M78.3 169.6v12.5M78.3 169.6h12.5M88.3 179.6v-12.5M88.3 179.6h-12.5M88.3 179.6v12.5M88.3 179.6h12.5M88.3 169.6v-12.5M88.3 169.6h-12.5M88.3 169.6v12.5M88.3 169.6h12.5"/>
<path d="M98.3 179.6v-12.5M98.3 179.6h-12.5M98.3 179.6v12.5M98.3 179.6h12.5M98.3 169.6v-12.5M98.3 169.6h-12.5M98.3 169.6v12.5M98.3 169.6h12.5M108.3 179.6v-12.5M108.3 179.6h-12.5M108.3 179.6v12.5M108.3 179.6h12.5"/>
<path d="M108.3 169.6v-12.5M108.3 169.6h-12.5M108.3 169.6v12.5M108.3 169.6h12.5M48.3 199.6v-12.5M48.3 199.6h-12.5M48.3 199.6v12.5M48.3 199.6h12.5M58.3 199.6v-12.5M58.3 199.6h-12.5M58.3 199.6v12.5M58.3 199.6h12.5"/>
<path d="M68.3 199.6v-12.5M68.3 199.6h-12.5M68.3 199.6v12.5M68.3 199.6h12.5M78.3 199.6v-12.5M78.3 199.6h-12.5M78.3 199.6v12.5M78.3 199.6h12.5M88.3 199.6v-12.5M88.3 199.6h-12.5M88.3 199.6v12.5M88.3 199.6h12.5"/>
<path d="M98.3 199.6v-12.5M98.3 199.6h-12.5M98.3 199.6v12.5M98.3 199.6h12.5M108.3 199.6v-12.5M108.3 199.6h-12.5M108.3 199.6v12.5M108.3 199.6h12.5"/>
</g>
<path d="M48.3 177.1v25M58.2 177.1v25M68.3 177.1v25M78.2 177.1v25M88.3 177.1v25M98.2 177.1v25M108.3 177.1v25M35.8 189.6h85" fill="none" stroke="#000" stroke-width=".2"/>
<g fill="#808080">
<path d="M104.6 25l.9-.5 1.4 3zM107.8 29l2.3 2.5-.8 .5z"/>
<path d="M84.6 25l.9-.5 1.4 3zM87.6 28.6l2.2 2.4-.8 .6z"/>
<path d="M77.4 28.4l2.3 2.4-.9 .6zM74.6 25.1l.9-.6 1.4 3z"/>
<path d="M64.6 25.1l.8-.6 1.5 3zM67.3 28.1l2.2 2.5-.8 .6z"/>
<path d="M97.7 28.8l2.3 2.5-.9 .5zM94.6 25.1l.8-.6 1.4 3z"/>
<path d="M57 28l2.4 2.3-.8 .7zM54.4 25.3l.8-.6 1.6 2.9z"/>
<path d="M46.6 28.1l2.8 1.9-.7 .7zM44.4 25.3l2.1 2.6-2.8-1.9z"/>
<path d="M42.7 222.6l3.3 .5-3.3 .6zM50.5 223.1l3.3-.5v1.1zM53 229.2l3.3 .6-3.3 .5zM60.3 229.8l3.3-.6v1.1zM63.2 222.6l3.3 .5-3.3 .6zM70 223.1l3.3-.5v1.1zM73.4 229.2l3.4 .6-3.4 .5zM79.8 229.8l3.2-.6v1.1zM83.7 222.6l3.3 .5-3.3 .6zM89.5 223.1l3.3-.5v1.1zM93.9 229.2l3.4 .6-3.4 .5zM99.3 229.8l3.3-.6v1.1zM104.2 222.6l3.3 .5-3.3 .6zM109 223.1l3.3-.5v1.1zM178.2 226.7l3.3 .5-3.3 .5zM184 227.2l3.3-.5v1z"/>
<path d="M144.5 202.1l.5 3.3h-1zM144 193.8h1l-.5 3.3z"/>
<path d="M165.7 20.7l3.3 .5-3.3 .5zM184 21.2l3.3-.5v1z"/>
<path d="M163.2 14.1l3.3 .5-3.3 .5zM184 14.6l3.3-.5v1z"/>
</g>
<text font-size="8.5" x="103.2" y="279.7">Wall thickness Benchmark</text>
<g font-size="5.3">
<text x="38.5" y="9.5">4</text>
<text x="83.5" y="9.5">3</text>
<text x="133.6" y="9.5">2</text>
<text x="178.6" y="9.5">1</text>
<text x="16.2" y="31.3">F</text>
<text x="201.2" y="31.3">F</text>
<text x="16.1" y="75.5">E</text>
<text x="201.1" y="75.5">E</text>
<text x="15.5" y="125.5">D</text>
<text x="200.5" y="125.5">D</text>
<text x="15.4" y="175.5">C</text>
<text x="200.4" y="175.5">C</text>
<text x="16" y="225.5">B</text>
<text x="201" y="225.5">B</text>
<text x="15.5" y="269.8">A</text>
<text x="200.5" y="269.8">A</text>
<text x="38.5" y="291.5">4</text>
<text x="83.5" y="291.5">3</text>
<text x="133.6" y="291.5">2</text>
<text x="178.6" y="291.5">1</text>
</g>
<g font-size="4.7" fill="#808080">
<text x="34.9" y="15.5" transform="rotate(44 34.9 15.5)">0,05</text>
<text x="46.8" y="12.7" transform="rotate(53 46.8 12.7)">0,10</text>
<text x="58" y="12.6" transform="rotate(56 58 12.6)">0,15</text>
<text x="68.2" y="12.5" transform="rotate(56 68.2 12.5)">0,20</text>
<text x="78.2" y="12.5" transform="rotate(56 78.2 12.5)">0,25</text>
<text x="88" y="12.6" transform="rotate(56 88 12.6)">0,30</text>
<text x="98.2" y="12.5" transform="rotate(56 98.2 12.5)">0,35</text>
<text x="172.6" y="13.6">3,50</text>
<text x="172.6" y="20.2">3,00</text>
<text x="143.4" y="192.2" transform="rotate(-90 143.4 192.2)">1,00</text>
<text x="45.6" y="222.1">0,90</text>
<text x="65.7" y="222.1">0,70</text>
<text x="87" y="222.1">0,50</text>
<text x="106.3" y="222.1">0,30</text>
<text x="161.8" y="226.2">0,50</text>
<text x="56.3" y="228.7">0,80</text>
<text x="76" y="228.7">0,60</text>
<text x="97" y="228.7">0,40</text>
</g>
<text font-size="3.9" x="190.9" y="275.5">A4</text>
<text font-size="2.9" x="10.5" y="292.9">SOLIDWORKS Educational Product. For Instructional Use Only.</text>
<g font-size="2">
<text x="20.6" y="234.6">UNLESS OTHERWISE SPECIFIED:</text>
<text x="20.6" y="237.1">DIMENSIONS ARE IN MILLIMETERS</text>
<text x="20.6" y="239.6">SURFACE FINISH:</text>
<text x="54.4" y="234.6">FINISH:</text>
<text x="101.3" y="234.5">DEBURR AND</text>
<text x="101.3" y="237">BREAK SHARP</text>
<text x="101.3" y="239.5">EDGES</text>
<text x="132.6" y="236">DO NOT SCALE DRAWING</text>
<text x="173.3" y="236.2">REVISION</text>
<text x="20.6" y="242.1">TOLERANCES:</text>
<text x="22.2" y="244.6">LINEAR:</text>
<text x="22.2" y="247.1">ANGULAR:</text>
<text x="34.3" y="252">NAME</text>
<text x="50" y="251.9">SIGNATURE</text>
<text x="67.2" y="251.9">DATE</text>
<text x="120.1" y="251.9">TITLE:</text>
<text x="20.6" y="256.1">DRAWN</text>
<text x="20.9" y="260.3">CHK'D</text>
<text x="20.4" y="264.4">APPV'D</text>
<text x="21.1" y="268.8">MFG</text>
<text x="21.5" y="273">Q.A</text>
<text x="75.6" y="272.5">MATERIAL:</text>
<text x="120" y="272.5">DWG NO.</text>
<text x="75.6" y="285.5">WEIGHT:</text>
<text x="120.1" y="285.6">SCALE:2:1</text>
<text x="164.5" y="285.6">SHEET 1 OF 1</text>
</g>
</svg>
